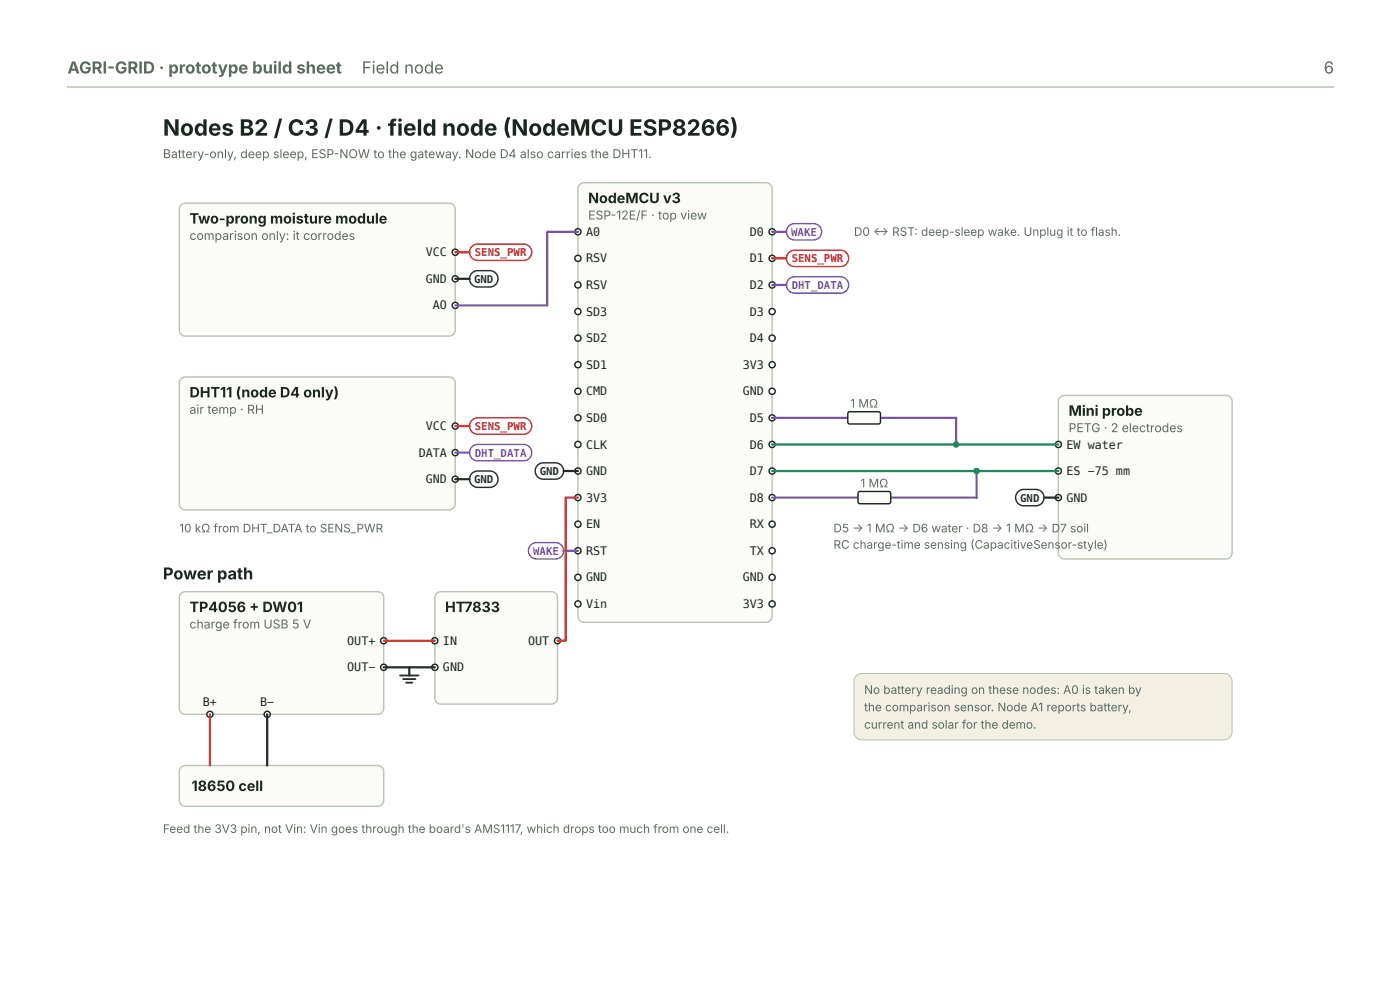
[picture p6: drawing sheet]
<svg xmlns="http://www.w3.org/2000/svg" width="297mm" height="210mm" viewBox="0 0 297 210" stroke-linecap="round" stroke-linejoin="round" font-family="sans-serif">
<path d="M14.3 18.4h269.1" fill="none" stroke="#c7d2c3" stroke-width=".26"/>
<path d="M123.1 39.2l.9-.4h38.7a1.3 1.3 0 0 1 1.3 1.3v90.8a1.3 1.3 0 0 1-1.3 1.3h-38.7a1.3 1.3 0 0 1-1.3-1.3v-90.8z" fill="#fbfcf8"/>
<path d="M123.1 39.2l.9-.4h38.7a1.3 1.3 0 0 1 1.3 1.3v90.8a1.3 1.3 0 0 1-1.3 1.3h-38.7a1.3 1.3 0 0 1-1.3-1.3v-90.8z" fill="none" stroke="#b9c6b5" stroke-width=".3"/>
<circle cx="122.7" cy="49.2" r=".65" fill="#fbfcf8"/>
<circle cx="122.7" cy="49.2" r=".65" fill="none" stroke="#1b2620" stroke-width=".3"/>
<circle cx="122.7" cy="54.9" r=".65" fill="#fbfcf8"/>
<circle cx="122.7" cy="54.9" r=".65" fill="none" stroke="#1b2620" stroke-width=".3"/>
<circle cx="122.7" cy="60.5" r=".65" fill="#fbfcf8"/>
<circle cx="122.7" cy="60.5" r=".65" fill="none" stroke="#1b2620" stroke-width=".3"/>
<circle cx="122.7" cy="66.2" r=".65" fill="#fbfcf8"/>
<circle cx="122.7" cy="66.2" r=".65" fill="none" stroke="#1b2620" stroke-width=".3"/>
<circle cx="122.7" cy="71.8" r=".65" fill="#fbfcf8"/>
<circle cx="122.7" cy="71.8" r=".65" fill="none" stroke="#1b2620" stroke-width=".3"/>
<circle cx="122.7" cy="77.4" r=".65" fill="#fbfcf8"/>
<circle cx="122.7" cy="77.4" r=".65" fill="none" stroke="#1b2620" stroke-width=".3"/>
<circle cx="122.7" cy="83.1" r=".65" fill="#fbfcf8"/>
<circle cx="122.7" cy="83.1" r=".65" fill="none" stroke="#1b2620" stroke-width=".3"/>
<circle cx="122.7" cy="88.7" r=".65" fill="#fbfcf8"/>
<circle cx="122.7" cy="88.7" r=".65" fill="none" stroke="#1b2620" stroke-width=".3"/>
<circle cx="122.7" cy="94.4" r=".65" fill="#fbfcf8"/>
<circle cx="122.7" cy="94.4" r=".65" fill="none" stroke="#1b2620" stroke-width=".3"/>
<circle cx="122.7" cy="100" r=".65" fill="#fbfcf8"/>
<circle cx="122.7" cy="100" r=".65" fill="none" stroke="#1b2620" stroke-width=".3"/>
<circle cx="122.7" cy="105.7" r=".65" fill="#fbfcf8"/>
<circle cx="122.7" cy="105.7" r=".65" fill="none" stroke="#1b2620" stroke-width=".3"/>
<circle cx="122.7" cy="111.3" r=".65" fill="#fbfcf8"/>
<circle cx="122.7" cy="111.3" r=".65" fill="none" stroke="#1b2620" stroke-width=".3"/>
<circle cx="122.7" cy="117" r=".65" fill="#fbfcf8"/>
<circle cx="122.7" cy="117" r=".65" fill="none" stroke="#1b2620" stroke-width=".3"/>
<circle cx="122.7" cy="122.6" r=".65" fill="#fbfcf8"/>
<circle cx="122.7" cy="122.6" r=".65" fill="none" stroke="#1b2620" stroke-width=".3"/>
<circle cx="122.7" cy="128.2" r=".65" fill="#fbfcf8"/>
<circle cx="122.7" cy="128.2" r=".65" fill="none" stroke="#1b2620" stroke-width=".3"/>
<circle cx="164" cy="49.2" r=".65" fill="#fbfcf8"/>
<circle cx="164" cy="49.2" r=".65" fill="none" stroke="#1b2620" stroke-width=".3"/>
<circle cx="164" cy="54.9" r=".65" fill="#fbfcf8"/>
<circle cx="164" cy="54.9" r=".65" fill="none" stroke="#1b2620" stroke-width=".3"/>
<circle cx="164" cy="60.5" r=".65" fill="#fbfcf8"/>
<circle cx="164" cy="60.5" r=".65" fill="none" stroke="#1b2620" stroke-width=".3"/>
<circle cx="164" cy="66.2" r=".65" fill="#fbfcf8"/>
<circle cx="164" cy="66.2" r=".65" fill="none" stroke="#1b2620" stroke-width=".3"/>
<circle cx="164" cy="71.8" r=".65" fill="#fbfcf8"/>
<circle cx="164" cy="71.8" r=".65" fill="none" stroke="#1b2620" stroke-width=".3"/>
<circle cx="164" cy="77.4" r=".65" fill="#fbfcf8"/>
<circle cx="164" cy="77.4" r=".65" fill="none" stroke="#1b2620" stroke-width=".3"/>
<circle cx="164" cy="83.1" r=".65" fill="#fbfcf8"/>
<circle cx="164" cy="83.1" r=".65" fill="none" stroke="#1b2620" stroke-width=".3"/>
<circle cx="164" cy="88.7" r=".65" fill="#fbfcf8"/>
<circle cx="164" cy="88.7" r=".65" fill="none" stroke="#1b2620" stroke-width=".3"/>
<circle cx="164" cy="94.4" r=".65" fill="#fbfcf8"/>
<circle cx="164" cy="94.4" r=".65" fill="none" stroke="#1b2620" stroke-width=".3"/>
<circle cx="164" cy="100" r=".65" fill="#fbfcf8"/>
<circle cx="164" cy="100" r=".65" fill="none" stroke="#1b2620" stroke-width=".3"/>
<circle cx="164" cy="105.7" r=".65" fill="#fbfcf8"/>
<circle cx="164" cy="105.7" r=".65" fill="none" stroke="#1b2620" stroke-width=".3"/>
<circle cx="164" cy="111.3" r=".65" fill="#fbfcf8"/>
<circle cx="164" cy="111.3" r=".65" fill="none" stroke="#1b2620" stroke-width=".3"/>
<circle cx="164" cy="117" r=".65" fill="#fbfcf8"/>
<circle cx="164" cy="117" r=".65" fill="none" stroke="#1b2620" stroke-width=".3"/>
<circle cx="164" cy="122.6" r=".65" fill="#fbfcf8"/>
<circle cx="164" cy="122.6" r=".65" fill="none" stroke="#1b2620" stroke-width=".3"/>
<circle cx="164" cy="128.2" r=".65" fill="#fbfcf8"/>
<circle cx="164" cy="128.2" r=".65" fill="none" stroke="#1b2620" stroke-width=".3"/>
<path d="M164 49.2h3M164 60.5h3M119.7 117h3" fill="none" stroke="#7a4fb0" stroke-width=".48"/>
<path d="M167.5 48l1.1-.5h4.2a1.74 1.74 0 0 1 1.7 1.7 1.74 1.74 0 0 1-1.7 1.8h-4a1.74 1.74 0 0 1-1.6-1.1 1.74 1.74 0 0 1 .3-1.9zM167.5 59.3l.6-.4 .7-.1h9.7a1.74 1.74 0 0 1 1.7 1.7 1.74 1.74 0 0 1-1.7 1.7h-9.7a1.74 1.74 0 0 1-1.6-1 1.74 1.74 0 0 1 .3-1.9zM112.7 115.7l1.1-.5h4.2a1.74 1.74 0 0 1 1.7 1.8 1.74 1.74 0 0 1-1.7 1.7h-4a1.74 1.74 0 0 1-1.6-1.1 1.74 1.74 0 0 1 .3-1.9z" fill="none" stroke="#7a4fb0" stroke-width=".3"/>
<path d="M164 54.9h3" fill="none" stroke="#d0342c" stroke-width=".48"/>
<path d="M167.5 53.6l.6-.3 .7-.2h9.7a1.74 1.74 0 0 1 1.7 1.8 1.74 1.74 0 0 1-1.7 1.7h-9.7a1.74 1.74 0 0 1-1.6-1.1 1.74 1.74 0 0 1 .3-1.9z" fill="none" stroke="#d0342c" stroke-width=".3"/>
<path d="M119.7 100h3" fill="none" stroke="#2a2a2a" stroke-width=".48"/>
<path d="M114.2 98.8l1-.5h2.8a1.74 1.74 0 0 1 1.7 1.7 1.74 1.74 0 0 1-1.7 1.8h-2.6a1.74 1.74 0 0 1-1.6-1.1 1.74 1.74 0 0 1 .4-1.9z" fill="none" stroke="#2a2a2a" stroke-width=".3"/>
<path d="M225.2 84.3l.9-.3h34.3a1.3 1.3 0 0 1 1.3 1.3v32.1a1.3 1.3 0 0 1-1.3 1.3h-34.3a1.3 1.3 0 0 1-1.3-1.3v-32.1z" fill="#fbfcf8"/>
<path d="M225.2 84.3l.9-.3h34.3a1.3 1.3 0 0 1 1.3 1.3v32.1a1.3 1.3 0 0 1-1.3 1.3h-34.3a1.3 1.3 0 0 1-1.3-1.3v-32.1z" fill="none" stroke="#b9c6b5" stroke-width=".3"/>
<circle cx="224.8" cy="94.4" r=".65" fill="#fbfcf8"/>
<circle cx="224.8" cy="94.4" r=".65" fill="none" stroke="#1b2620" stroke-width=".3"/>
<circle cx="224.8" cy="100" r=".65" fill="#fbfcf8"/>
<circle cx="224.8" cy="100" r=".65" fill="none" stroke="#1b2620" stroke-width=".3"/>
<circle cx="224.8" cy="105.7" r=".65" fill="#fbfcf8"/>
<circle cx="224.8" cy="105.7" r=".65" fill="none" stroke="#1b2620" stroke-width=".3"/>
<path d="M164 94.4h60.8M164 100h60.8" fill="none" stroke="#1f8a5a" stroke-width=".48"/>
<path d="M221.7 105.7h3.1" fill="none" stroke="#2a2a2a" stroke-width=".48"/>
<path d="M216.2 104.4l1.1-.5h2.7a1.74 1.74 0 0 1 1.7 1.8 1.74 1.74 0 0 1-1.7 1.7h-2.6a1.74 1.74 0 0 1-1.6-1.1 1.74 1.74 0 0 1 .4-1.9z" fill="none" stroke="#2a2a2a" stroke-width=".3"/>
<path d="M164 88.7h16.1M187 88.7h16.1" fill="none" stroke="#7a4fb0" stroke-width=".48"/>
<path d="M180.2 87.6l.3-.2 6.2 .1 .3 .3v2l-.4 .2h-6.3l-.2-.4v-1.7z" fill="#fbfcf8"/>
<path d="M180.2 87.6l.3-.2 6.2 .1 .3 .3v2l-.4 .2h-6.3l-.2-.4v-1.7z" fill="none" stroke="#1b2620" stroke-width=".3"/>
<path d="M203.1 88.7v5.7" fill="none" stroke="#7a4fb0" stroke-width=".48"/>
<circle cx="203.1" cy="94.4" r=".69" fill="#1f8a5a"/>
<path d="M164 105.7h18.2M189.2 105.7h18.2" fill="none" stroke="#7a4fb0" stroke-width=".48"/>
<path d="M182.4 104.5l.3-.1h6.2l.3 .3-.1 2-.4 .3-6.2-.1-.3-.4v-1.7z" fill="#fbfcf8"/>
<path d="M182.4 104.5l.3-.1h6.2l.3 .3-.1 2-.4 .3-6.2-.1-.3-.4v-1.7z" fill="none" stroke="#1b2620" stroke-width=".3"/>
<path d="M207.4 100v5.7" fill="none" stroke="#7a4fb0" stroke-width=".48"/>
<circle cx="207.4" cy="100" r=".69" fill="#1f8a5a"/>
<path d="M38.5 43.5l.9-.4h56a1.3 1.3 0 0 1 1.3 1.3v25.7a1.3 1.3 0 0 1-1.3 1.3h-56a1.3 1.3 0 0 1-1.3-1.3v-25.7z" fill="#fbfcf8"/>
<path d="M38.5 43.5l.9-.4h56a1.3 1.3 0 0 1 1.3 1.3v25.7a1.3 1.3 0 0 1-1.3 1.3h-56a1.3 1.3 0 0 1-1.3-1.3v-25.7z" fill="none" stroke="#b9c6b5" stroke-width=".3"/>
<circle cx="96.7" cy="53.6" r=".65" fill="#fbfcf8"/>
<circle cx="96.7" cy="53.6" r=".65" fill="none" stroke="#1b2620" stroke-width=".3"/>
<circle cx="96.7" cy="59.2" r=".65" fill="#fbfcf8"/>
<circle cx="96.7" cy="59.2" r=".65" fill="none" stroke="#1b2620" stroke-width=".3"/>
<circle cx="96.7" cy="64.9" r=".65" fill="#fbfcf8"/>
<circle cx="96.7" cy="64.9" r=".65" fill="none" stroke="#1b2620" stroke-width=".3"/>
<path d="M96.7 53.6h3" fill="none" stroke="#d0342c" stroke-width=".48"/>
<path d="M100.2 52.3l.6-.3 .7-.2h9.7a1.74 1.74 0 0 1 1.7 1.8 1.74 1.74 0 0 1-1.7 1.7h-9.7a1.74 1.74 0 0 1-1.6-1.1 1.74 1.74 0 0 1 .3-1.9z" fill="none" stroke="#d0342c" stroke-width=".3"/>
<path d="M96.7 59.2h3" fill="none" stroke="#2a2a2a" stroke-width=".48"/>
<path d="M100.2 58l1.1-.5h2.7a1.74 1.74 0 0 1 1.8 1.7 1.74 1.74 0 0 1-1.8 1.7h-2.5a1.74 1.74 0 0 1-1.6-1 1.74 1.74 0 0 1 .3-1.9z" fill="none" stroke="#2a2a2a" stroke-width=".3"/>
<path d="M122.7 49.2h-6.5v15.7h-19.5" fill="none" stroke="#7a4fb0" stroke-width=".48"/>
<path d="M38.5 80.4l.9-.4h56a1.3 1.3 0 0 1 1.3 1.4v25.6a1.3 1.3 0 0 1-1.3 1.3h-56a1.3 1.3 0 0 1-1.3-1.3v-25.6z" fill="#fbfcf8"/>
<path d="M38.5 80.4l.9-.4h56a1.3 1.3 0 0 1 1.3 1.4v25.6a1.3 1.3 0 0 1-1.3 1.3h-56a1.3 1.3 0 0 1-1.3-1.3v-25.6z" fill="none" stroke="#b9c6b5" stroke-width=".3"/>
<circle cx="96.7" cy="90.5" r=".65" fill="#fbfcf8"/>
<circle cx="96.7" cy="90.5" r=".65" fill="none" stroke="#1b2620" stroke-width=".3"/>
<circle cx="96.7" cy="96.1" r=".65" fill="#fbfcf8"/>
<circle cx="96.7" cy="96.1" r=".65" fill="none" stroke="#1b2620" stroke-width=".3"/>
<circle cx="96.7" cy="101.8" r=".65" fill="#fbfcf8"/>
<circle cx="96.7" cy="101.8" r=".65" fill="none" stroke="#1b2620" stroke-width=".3"/>
<path d="M96.7 90.5h3" fill="none" stroke="#d0342c" stroke-width=".48"/>
<path d="M100.2 89.2l.6-.3 .7-.2h9.7a1.74 1.74 0 0 1 1.7 1.8 1.74 1.74 0 0 1-1.7 1.7h-9.7a1.74 1.74 0 0 1-1.6-1.1 1.74 1.74 0 0 1 .3-1.9z" fill="none" stroke="#d0342c" stroke-width=".3"/>
<path d="M96.7 96.1h3" fill="none" stroke="#7a4fb0" stroke-width=".48"/>
<path d="M100.2 94.9l.6-.4 .7-.1h9.7a1.74 1.74 0 0 1 1.7 1.7 1.74 1.74 0 0 1-1.7 1.8h-9.7a1.74 1.74 0 0 1-1.6-1.1 1.74 1.74 0 0 1 .3-1.9z" fill="none" stroke="#7a4fb0" stroke-width=".3"/>
<path d="M96.7 101.8h3" fill="none" stroke="#2a2a2a" stroke-width=".48"/>
<path d="M100.2 100.5l1.1-.5h2.7a1.74 1.74 0 0 1 1.8 1.8 1.74 1.74 0 0 1-1.8 1.7h-2.5a1.74 1.74 0 0 1-1.6-1.1 1.74 1.74 0 0 1 .3-1.9z" fill="none" stroke="#2a2a2a" stroke-width=".3"/>
<path d="M38.5 126l.9-.4h40.8a1.3 1.3 0 0 1 1.3 1.3v23.5a1.3 1.3 0 0 1-1.3 1.3h-40.8a1.3 1.3 0 0 1-1.3-1.3v-23.5z" fill="#fbfcf8"/>
<path d="M38.5 126l.9-.4h40.8a1.3 1.3 0 0 1 1.3 1.3v23.5a1.3 1.3 0 0 1-1.3 1.3h-40.8a1.3 1.3 0 0 1-1.3-1.3v-23.5z" fill="none" stroke="#b9c6b5" stroke-width=".3"/>
<circle cx="81.5" cy="136.1" r=".65" fill="#fbfcf8"/>
<circle cx="81.5" cy="136.1" r=".65" fill="none" stroke="#1b2620" stroke-width=".3"/>
<circle cx="81.5" cy="141.7" r=".65" fill="#fbfcf8"/>
<circle cx="81.5" cy="141.7" r=".65" fill="none" stroke="#1b2620" stroke-width=".3"/>
<circle cx="44.6" cy="151.7" r=".65" fill="#fbfcf8"/>
<circle cx="44.6" cy="151.7" r=".65" fill="none" stroke="#1b2620" stroke-width=".3"/>
<circle cx="56.7" cy="151.7" r=".65" fill="#fbfcf8"/>
<circle cx="56.7" cy="151.7" r=".65" fill="none" stroke="#1b2620" stroke-width=".3"/>
<path d="M38.5 162.9l.9-.4h40.8a1.3 1.3 0 0 1 1.3 1.3v6.1a1.3 1.3 0 0 1-1.3 1.3h-40.8a1.3 1.3 0 0 1-1.3-1.3v-6.1z" fill="#fbfcf8"/>
<path d="M38.5 162.9l.9-.4h40.8a1.3 1.3 0 0 1 1.3 1.3v6.1a1.3 1.3 0 0 1-1.3 1.3h-40.8a1.3 1.3 0 0 1-1.3-1.3v-6.1z" fill="none" stroke="#b9c6b5" stroke-width=".3"/>
<path d="M44.6 151.7v10.8" fill="none" stroke="#e07a10" stroke-width=".48"/>
<path d="M56.7 151.7v10.8" fill="none" stroke="#2a2a2a" stroke-width=".48"/>
<path d="M92.7 126l1-.4h23.4a1.3 1.3 0 0 1 1.3 1.3v21.3a1.3 1.3 0 0 1-1.3 1.3h-23.4a1.3 1.3 0 0 1-1.3-1.3v-21.3z" fill="#fbfcf8"/>
<path d="M92.7 126l1-.4h23.4a1.3 1.3 0 0 1 1.3 1.3v21.3a1.3 1.3 0 0 1-1.3 1.3h-23.4a1.3 1.3 0 0 1-1.3-1.3v-21.3z" fill="none" stroke="#b9c6b5" stroke-width=".3"/>
<circle cx="92.4" cy="136.1" r=".65" fill="#fbfcf8"/>
<circle cx="92.4" cy="136.1" r=".65" fill="none" stroke="#1b2620" stroke-width=".3"/>
<circle cx="92.4" cy="141.7" r=".65" fill="#fbfcf8"/>
<circle cx="92.4" cy="141.7" r=".65" fill="none" stroke="#1b2620" stroke-width=".3"/>
<circle cx="118.4" cy="136.1" r=".65" fill="#fbfcf8"/>
<circle cx="118.4" cy="136.1" r=".65" fill="none" stroke="#1b2620" stroke-width=".3"/>
<path d="M81.5 136.1h10.9" fill="none" stroke="#e07a10" stroke-width=".48"/>
<path d="M81.5 141.7h10.9M86.9 141.7v1.7" fill="none" stroke="#2a2a2a" stroke-width=".48"/>
<path d="M85 143.4h3.9M85.6 144.2h2.6M86.3 145h1.3" fill="none" stroke="#2a2a2a" stroke-width=".39"/>
<path d="M122.7 105.7h-2.6v30.4h-1.7" fill="none" stroke="#d0342c" stroke-width=".48"/>
<path d="M181.9 143.5l.5-.4 .7-.1h76.9a1.74 1.74 0 0 1 1.7 1.7v10.7a1.74 1.74 0 0 1-1.7 1.7h-76.9a1.74 1.74 0 0 1-1.7-1.7v-10.7l.1-.6z" fill="#f3efe2"/>
<path d="M181.9 143.5l.5-.4 .7-.1h76.9a1.74 1.74 0 0 1 1.7 1.7v10.7a1.74 1.74 0 0 1-1.7 1.7h-76.9a1.74 1.74 0 0 1-1.7-1.7v-10.7l.1-.6z" fill="none" stroke="#b9c6b5" stroke-width=".22"/>
<text font-size="4.8" fill="#1b2620" x="34.6" y="28.8">Nodes B2 / C3 / D4 · field node (NodeMCU ESP8266)</text>
<g font-size="3.5" fill="#5b6a5f">
<text x="14.3" y="15.6">AGRI-GRID · prototype build sheet</text>
<text x="76.8" y="15.6">Field node</text>
<text x="281.2" y="15.6">6</text>
</g>
<text font-size="3.5" fill="#1b2620" x="34.6" y="123">Power path</text>
<g font-size="3" fill="#1b2620">
<text x="40.2" y="47.5">Two-prong moisture module</text>
<text x="124.9" y="43.1">NodeMCU v3</text>
<text x="40.2" y="84.4">DHT11 (node D4 only)</text>
<text x="227" y="88.3">Mini probe</text>
<text x="40.2" y="130">TP4056 + DW01</text>
<text x="94.5" y="130">HT7833</text>
<text x="40.7" y="168">18650 cell</text>
</g>
<g font-size="2.6" fill="#5b6a5f">
<text x="34.6" y="33.6">Battery-only, deep sleep, ESP-NOW to the gateway. Node D4 also carries the DHT11.</text>
<text x="124.9" y="46.6">ESP-12E/F · top view</text>
<text x="40.2" y="51">comparison only: it corrodes</text>
<text x="40.2" y="87.9">air temp · RH</text>
<text x="227" y="91.8">PETG · 2 electrodes</text>
<text x="40.2" y="133.5">charge from USB 5 V</text>
</g>
<g font-size="2.5" fill="#1b2620">
<text x="124.5" y="50.1">A0</text>
<text x="159.3" y="50.1">D0</text>
<text x="90.5" y="54.4">VCC</text>
<text x="124.5" y="55.7">RSV</text>
<text x="159.3" y="55.7">D1</text>
<text x="90.5" y="60.1">GND</text>
<text x="92" y="65.7">AO</text>
<text x="124.5" y="61.4">RSV</text>
<text x="159.3" y="61.4">D2</text>
<text x="124.5" y="67">SD3</text>
<text x="159.3" y="67">D3</text>
<text x="124.5" y="72.7">SD2</text>
<text x="159.3" y="72.7">D4</text>
<text x="124.5" y="78.3">SD1</text>
<text x="124.5" y="84">CMD</text>
<text x="157.7" y="78.3">3V3</text>
<text x="157.7" y="84">GND</text>
<text x="124.5" y="89.6">SD0</text>
<text x="159.3" y="89.6">D5</text>
<text x="90.5" y="91.3">VCC</text>
<text x="124.5" y="95.2">CLK</text>
<text x="159.3" y="95.2">D6</text>
<text x="226.5" y="95.2">EW water</text>
<text x="88.9" y="97">DATA</text>
<text x="124.5" y="100.9">GND</text>
<text x="159.3" y="100.9">D7</text>
<text x="226.5" y="100.9">ES −75 mm</text>
<text x="90.5" y="102.6">GND</text>
<text x="124.5" y="106.5">3V3</text>
<text x="159.3" y="106.5">D8</text>
<text x="226.5" y="106.5">GND</text>
<text x="124.5" y="112.2">EN</text>
<text x="159.3" y="112.2">RX</text>
<text x="124.5" y="117.8">RST</text>
<text x="159.3" y="117.8">TX</text>
<text x="124.5" y="123.5">GND</text>
<text x="157.7" y="123.5">GND</text>
<text x="124.5" y="129.1">Vin</text>
<text x="157.7" y="129.1">3V3</text>
<text x="73.8" y="136.9">OUT+</text>
<text x="94.1" y="136.9">IN</text>
<text x="112.2" y="136.9">OUT</text>
<text x="73.8" y="142.6">OUT−</text>
<text x="94.1" y="142.6">GND</text>
<text x="43.1" y="150">B+</text>
<text x="55.2" y="150">B−</text>
</g>
<g font-size="2.5" fill="#5b6a5f">
<text x="181.4" y="50.1">D0 ↔ RST: deep-sleep wake. Unplug it to flash.</text>
<text x="180.6" y="86.6">1 MΩ</text>
<text x="182.8" y="103.5">1 MΩ</text>
<text x="38.1" y="113">10 kΩ from DHT_DATA to SENS_PWR</text>
<text x="177" y="113">D5 → 1 MΩ → D6 water · D8 → 1 MΩ → D</text>
<text x="225.2" y="113">7 soil</text>
<text x="177" y="116.5">RC charge-time sensing (CapacitiveSens</text>
<text x="225.3" y="116.5">or-style)</text>
<text x="183.5" y="147.3">No battery reading on these nodes: A0 is taken by</text>
<text x="183.5" y="151">the comparison sensor. Node A1 reports battery,</text>
<text x="183.5" y="154.7">current and solar for the demo.</text>
<text x="34.6" y="176.9">Feed the 3V3 pin, not Vin: Vin goes through the board's AMS1117, which drops too much from one cell.</text>
</g>
<g font-size="2.3" fill="#7a4fb0">
<text x="168" y="50.1">WAKE</text>
<text x="168.1" y="61.4">DHT_DATA</text>
<text x="100.8" y="97">DHT_DATA</text>
<text x="113.2" y="117.8">WAKE</text>
</g>
<g font-size="2.3" fill="#d0342c">
<text x="100.8" y="54.4">SENS_PWR</text>
<text x="168.1" y="55.7">SENS_PWR</text>
<text x="100.8" y="91.3">SENS_PWR</text>
</g>
<g font-size="2.3" fill="#2a2a2a">
<text x="100.7" y="60.1">GND</text>
<text x="114.6" y="100.9">GND</text>
<text x="100.7" y="102.6">GND</text>
<text x="216.7" y="106.5">GND</text>
</g>
</svg>
